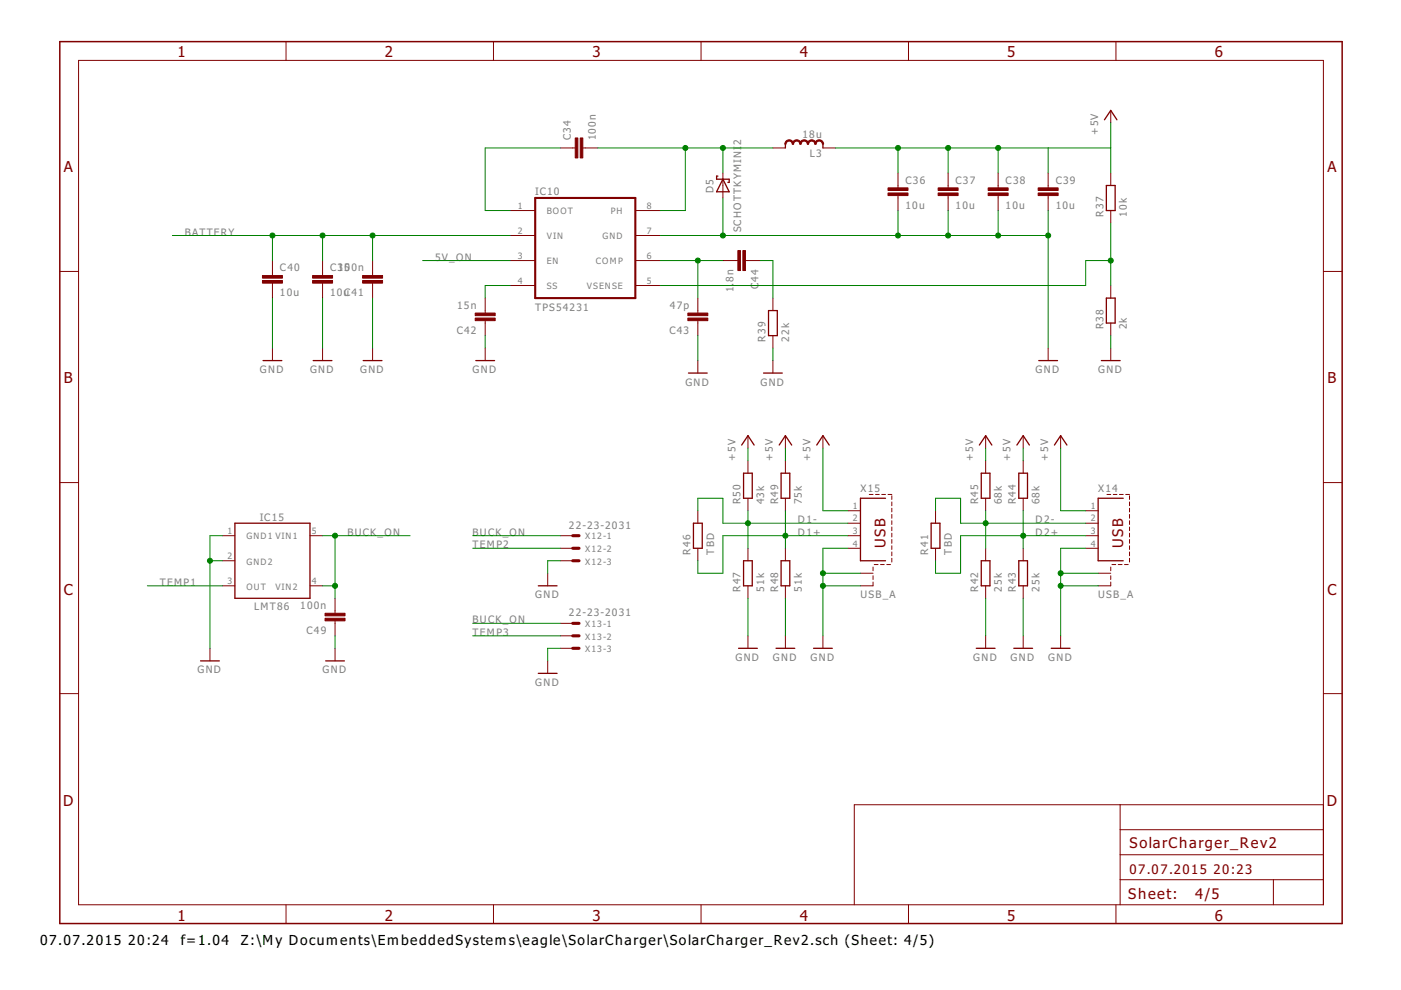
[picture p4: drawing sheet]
<svg xmlns="http://www.w3.org/2000/svg" width="297mm" height="210mm" viewBox="0 0 297 210" stroke-linecap="round" stroke-linejoin="round" font-family="sans-serif">
<path d="M113.5 42h21.2v21.2h-21.2z" fill="none" stroke="#800000" stroke-width=".44"/>
<g fill="none" stroke="#800000" stroke-width=".21">
<path d="M16.7 12.8h263.9v179h-263.9zM60.6 8.8v4M104.6 8.8v4M148.6 8.8v4M192.6 8.8v4M236.6 8.8v4M118.8 31.4h3.2M123.5 31.4h3.2M153.3 36.7v5.3M163.9 31.4h2.6M174.5 31.4h2.6M190.4 36.7v3.2"/>
<path d="M201 36.7v3.2M211.6 36.7v3.2M222.2 36.7v3.2M235.5 23.4v2.7M235.5 36.7v2.6M12.7 57.6h4M57.8 55.2v3.2M68.4 55.2v3.2M79 55.2v3.2M108.2 55.2h5.3M108.2 44.6h5.3M108.2 49.9h5.3"/>
<path d="M134.7 55.2h5.3M134.7 44.6h5.3M134.7 49.9h5.3M153.3 55.2h3.1M158 55.2h3.2M190.4 41.4v3.2M201 41.4v3.2M211.6 41.4v3.2M222.2 41.4v3.2M235.5 44.6v2.7M280.6 57.6h4M57.8 60v3.2"/>
<path d="M57.8 73.8v2.7M68.4 60v3.2M68.4 73.8v2.7M79 60v3.2M79 73.8v2.7M102.9 63.2v3.2M102.9 68v3.2M102.9 73.8v2.7M108.2 60.5h5.3M134.7 60.5h5.3M148 63.2v3.2M148 68v3.2"/>
<path d="M148 76.5v2.6M163.9 63.2v2.6M163.9 71.2v2.6M163.9 76.5v2.6M222.2 73.8v2.7M235.5 60.5v2.7M235.5 68.5v2.7M235.5 73.8v2.7M158.6 92.4v2.6M158.6 97.7v2.6M166.5 92.4v2.6M166.5 97.7v2.6"/>
<path d="M174.5 92.4v2.6M209 92.4v2.6M209 97.7v2.6M216.9 92.4v2.6M216.9 97.7v2.6M224.9 92.4v2.6M12.7 102.3h4M47.2 113.6h2.6M47.2 118.9h2.6M65.7 113.6h2.7M118.8 113.6h2.6M118.8 118.9h2.6"/>
<path d="M118.8 116.2h2.6M148 108.3v2.6M148 116.2v2.7M158.6 105.6v2.7M158.6 116.2v2.7M166.5 105.6v2.7M166.5 116.2v2.7M179.8 113.6h2.6M179.8 116.2h2.6M179.8 108.3h2.6M179.8 110.9h2.6M184.3 104.8h.8"/>
<path d="M185.4 119.7h.8M185.6 104.8h.8M186.7 119.7h.8M186.9 104.8h.8M188 119.7h.8M188.3 104.8h.8M189.1 105.1v.8M189.1 106.4v.8M189.1 107.8v.7M189.1 109.1v.8M189.1 110.4v.8M189.1 111.7v.8"/>
<path d="M189.1 113.1v.8M189.1 114.4v.8M189.1 115.7v.8M189.1 117v.8M189.1 118.4v.8M198.4 108.3v2.6M198.4 116.2v2.7M209 105.6v2.7M209 116.2v2.7M216.9 105.6v2.7M216.9 116.2v2.7M230.2 113.6h2.6"/>
<path d="M230.2 116.2h2.6M230.2 108.3h2.6M230.2 110.9h2.6M234.7 104.8h.8M235.8 119.7h.8M236 104.8h.8M237.1 119.7h.8M237.3 104.8h.8M238.4 119.7h.8M238.7 104.8h.8M239.5 105.1v.8M239.5 106.4v.8"/>
<path d="M239.5 107.8v.7M239.5 109.1v.8M239.5 110.4v.8M239.5 111.7v.8M239.5 113.1v.8M239.5 114.4v.8M239.5 115.7v.8M239.5 117v.8M239.5 118.4v.8M280.6 102.3h4M44.5 137.5v2.6M47.2 124.2h2.6"/>
<path d="M65.7 124.2h2.7M71 126.9v3.1M71 131.6v3.2M71 137.5v2.6M116.1 121.5v2.7M118.8 132.2h2.6M118.8 134.8h2.6M118.8 137.5h2.6M158.6 124.2v2.7M158.6 134.8v2.7M166.5 124.2v2.7M166.5 134.8v2.7"/>
<path d="M174.5 134.8v2.7M182.4 121.5h2.7M185.1 123.4v.8h-2.7M185.1 120.2v.8M185.1 122.1v.8M209 124.2v2.7M209 134.8v2.7M216.9 124.2v2.7M216.9 134.8v2.7M224.9 134.8v2.7M232.8 121.5h2.7M235.5 120.2v.8"/>
<path d="M235.5 122.1v.8M235.5 123.4v.8h-2.7M12.7 147.1h4M116.1 140.1v2.7M280.6 147.1h4M237.5 170.6v21.2M237.5 175.9h43.1M280.6 170.6h-99.5v21.2M60.6 191.8v4M104.6 191.8v4M148.6 191.8v4M192.6 191.8v4"/>
<path d="M236.6 191.8v4M237.5 186.5h43.1M237.5 181.2h43.1M270 186.5v5.3"/>
</g>
<g fill="none" stroke="#800000" stroke-width=".28">
<path d="M152.2 37.3h-.3v.7h2.7v.7h-.3M153.3 38l1.3 2.7h-2.7zM166.5 30.6v.8M174.5 30.6v.8M234.2 25.4l1.3-2 1.3 2M234.6 39.3h1.8v5.3h-1.8zM55.8 76.5h4M66.4 76.5h4M77 76.5h4M100.9 76.5h4M146 79.1h3.9M161.9 79.1h4"/>
<path d="M162.9 65.8h1.9v5.4h-1.9zM220.2 76.5h4M233.5 76.5h4M234.6 63.2h1.8v5.3h-1.8zM157.2 94.4l1.4-2 1.3 2M165.2 94.4l1.3-2 1.4 2M173.2 94.4l1.3-2 1.3 2M207.6 94.4l1.4-2 1.3 2M215.6 94.4l1.3-2 1.3 2M223.6 94.4l1.3-2 1.3 2M49.8 110.9h15.9v16h-15.9zM147 110.9h1.9v5.3h-1.9z"/>
<path d="M157.6 118.9h1.9v5.3h-1.9zM157.6 100.3h1.9v5.3h-1.9zM165.6 118.9h1.8v5.3h-1.8zM165.6 100.3h1.8v5.3h-1.8zM187.7 105.6h-5.3v13.3h5.3M197.4 110.9h1.9v5.3h-1.9zM208 118.9h1.9v5.3h-1.9zM208 100.3h1.9v5.3h-1.9zM216 118.9h1.8v5.3h-1.8zM216 100.3h1.8v5.3h-1.8zM238.1 105.6h-5.3v13.3h5.3M114.1 124.2h4"/>
<path d="M156.6 137.5h4M164.5 137.5h4M172.5 137.5h4M207 137.5h4M214.9 137.5h4M222.9 137.5h4M42.5 140.1h4M69 140.1h4M114.1 142.8h4"/>
</g>
<g fill="#800000" stroke="#800000" stroke-width=".21">
<path d="M166.6 30a.93 .93 0 0 1 1.1-.3 .93 .93 0 0 1 .6 .9h-.3a.66 .66 0 0 0-.7-.7 .66 .66 0 0 0-.6 .7h-.3z" fill-rule="evenodd"/>
<path d="M168.2 30a.93 .93 0 0 1 1-.3 .93 .93 0 0 1 .6 .9h-.2a.67 .67 0 0 0-.7-.7 .67 .67 0 0 0-.6 .7h-.3z" fill-rule="evenodd"/>
<path d="M169.8 30a.93 .93 0 0 1 1-.3 .93 .93 0 0 1 .6 .9h-.2a.67 .67 0 0 0-.7-.7 .67 .67 0 0 0-.7 .7h-.2z" fill-rule="evenodd"/>
<path d="M171.4 30a.93 .93 0 0 1 1-.3 .93 .93 0 0 1 .6 .9h-.2a.67 .67 0 0 0-.7-.7 .67 .67 0 0 0-.7 .7h-.2z" fill-rule="evenodd"/>
<path d="M173 30a.95 .95 0 0 1 1-.3 .95 .95 0 0 1 .6 .9h-.3a.67 .67 0 0 0-.6-.7 .67 .67 0 0 0-.7 .7h-.2z" fill-rule="evenodd"/>
</g>
<g fill="#800000" stroke="#800000" stroke-width=".21">
<path d="M123 29.3h.6v4.2h-.6z"/>
<path d="M122 29.3h.5v4.2h-.5z"/>
<path d="M66.3 59.5h4.2v.5h-4.2z"/>
<path d="M66.3 58.4h4.2v.6h-4.2z"/>
<path d="M188.3 40.9h4.2v.6h-4.2z"/>
<path d="M188.3 39.8h4.2v.6h-4.2z"/>
<path d="M198.9 40.9h4.2v.6h-4.2z"/>
<path d="M198.9 39.8h4.2v.6h-4.2z"/>
<path d="M209.5 40.9h4.2v.6h-4.2z"/>
<path d="M209.5 39.8h4.2v.6h-4.2z"/>
<path d="M220.1 40.9h4.2v.6h-4.2z"/>
<path d="M220.1 39.8h4.2v.6h-4.2z"/>
<path d="M55.6 59.5h4.3v.5h-4.3z"/>
<path d="M55.6 58.4h4.3v.6h-4.3z"/>
<path d="M76.9 58.4h4.2v.6h-4.2z"/>
<path d="M76.9 59.5h4.2v.5h-4.2z"/>
<path d="M100.8 66.4h4.2v.5h-4.2z"/>
<path d="M100.8 67.4h4.2v.6h-4.2z"/>
<path d="M145.8 66.4h4.3v.5h-4.3z"/>
<path d="M145.8 67.4h4.3v.6h-4.3z"/>
<path d="M156.4 53.1h.6v4.3h-.6z"/>
<path d="M157.5 53.1h.6v4.3h-.6z"/>
<path d="M68.9 130h4.3v.6h-4.3z"/>
<path d="M68.9 131.1h4.3v.5h-4.3z"/>
</g>
<path d="M12.7 8.8h271.9v187h-271.9z" fill="none" stroke="#800000" stroke-width=".32"/>
<path d="M121.4 113.6h1.4M121.4 116.2h1.4M121.4 118.9h1.4M121.4 132.2h1.4M121.4 134.8h1.4M121.4 137.5h1.4" fill="none" stroke="#800000" stroke-width=".66"/>
<g fill="none" stroke="#008000" stroke-width=".21">
<path d="M118.8 31.4h-15.9v13.2h5.3M126.7 31.4h37.2M145.3 31.4v13.2h-5.3M153.3 31.4v5.3M177.1 31.4h58.4M190.4 31.4v5.3M201 31.4v5.3M211.6 31.4v5.3M222.2 31.4v5.3M235.5 26.1v10.6M36.6 49.9h71.6M57.8 49.9v5.3"/>
<path d="M68.4 49.9v5.3M79 49.9v5.3M89.6 55.2h18.6M140 49.9h82.2M140 55.2h13.3M148 55.2v8M153.3 42v7.9M161.2 55.2h2.7v8M190.4 44.6v5.3M201 44.6v5.3M211.6 44.6v5.3M222.2 44.6v29.2"/>
<path d="M235.5 47.3v13.2M235.5 55.2h-5.3v5.3h-90.2M57.8 63.2v10.6M68.4 63.2v10.6M79 63.2v10.6M102.9 71.2v2.6M108.2 60.5h-5.3v2.7M148 71.2v5.3M163.9 73.8v2.7M235.5 71.2v2.6M158.6 95v2.7M166.5 95v2.7"/>
<path d="M174.5 95v13.3h5.3M209 95v2.7M216.9 95v2.7M224.9 95v13.3h5.3M44.5 118.9h2.7M47.2 113.6h-2.7v23.9M68.4 113.6h18.6M71 113.6v13.3M100.2 113.6h18.6M100.2 116.2h18.6M118.8 118.9h-2.7v2.6M148 108.3v-2.7h5.3v5.3h26.5"/>
<path d="M158.6 108.3v7.9M166.5 108.3v7.9M179.8 113.6h-26.5v7.9h-5.3v-2.6M179.8 116.2h-5.3v18.6M198.4 108.3v-2.7h5.3v5.3h26.5M209 108.3v7.9M216.9 108.3v7.9M230.2 113.6h-26.5v7.9h-5.3v-2.6M230.2 116.2h-5.3v18.6M31.2 124.2h16M68.4 124.2h2.6M71 134.8v2.7"/>
<path d="M100.2 132.2h18.6M100.2 134.8h18.6M118.8 137.5h-2.7v2.6M158.6 126.9v7.9M166.5 126.9v7.9M174.5 124.2h7.9M174.5 121.5h7.9M209 126.9v7.9M216.9 126.9v7.9M224.9 124.2h7.9M224.9 121.5h7.9"/>
</g>
<g fill="#008000" stroke="#008000" stroke-width=".21">
<circle cx="222.2" cy="49.9" r=".53"/>
<circle cx="211.6" cy="49.9" r=".53"/>
<circle cx="201" cy="49.9" r=".53"/>
<circle cx="190.4" cy="49.9" r=".53"/>
<circle cx="153.3" cy="49.9" r=".53"/>
<circle cx="44.5" cy="118.9" r=".53"/>
<circle cx="224.9" cy="124.2" r=".53"/>
<circle cx="224.9" cy="121.5" r=".53"/>
<circle cx="174.5" cy="124.2" r=".53"/>
<circle cx="174.5" cy="121.5" r=".53"/>
<circle cx="79" cy="49.9" r=".53"/>
<circle cx="68.4" cy="49.9" r=".53"/>
<circle cx="57.8" cy="49.9" r=".53"/>
<circle cx="145.3" cy="31.4" r=".53"/>
<circle cx="153.3" cy="31.4" r=".53"/>
<circle cx="235.5" cy="55.2" r=".53"/>
<circle cx="148" cy="55.2" r=".53"/>
<circle cx="71" cy="124.2" r=".53"/>
<circle cx="71" cy="113.6" r=".53"/>
<circle cx="201" cy="31.4" r=".53"/>
<circle cx="211.6" cy="31.4" r=".53"/>
<circle cx="190.4" cy="31.4" r=".53"/>
<circle cx="158.6" cy="110.9" r=".53"/>
<circle cx="166.5" cy="113.6" r=".53"/>
<circle cx="209" cy="110.9" r=".53"/>
<circle cx="216.9" cy="113.6" r=".53"/>
</g>
<g font-size="3.9" fill="#800000">
<text x="37.6" y="12.2">1</text>
<text x="81.6" y="12.2">2</text>
<text x="125.6" y="12.2">3</text>
<text x="169.6" y="12.2">4</text>
<text x="213.6" y="12.2">5</text>
<text x="257.6" y="12.2">6</text>
<text x="13.5" y="36.5">A</text>
<text x="281.4" y="36.5">A</text>
<text x="13.5" y="81.3">B</text>
<text x="281.5" y="81.3">B</text>
<text x="13.5" y="126.1">C</text>
<text x="281.4" y="126.1">C</text>
<text x="13.4" y="170.8">D</text>
<text x="281.3" y="170.8">D</text>
<text x="37.6" y="195.2">1</text>
<text x="81.6" y="195.2">2</text>
<text x="125.6" y="195.2">3</text>
<text x="169.6" y="195.2">4</text>
<text x="213.6" y="195.2">5</text>
<text x="257.6" y="195.2">6</text>
</g>
<g font-size="3.7" fill="#800000">
<text x="187.7" y="116.2" transform="rotate(-90 187.7 116.2)">USB</text>
<text x="238.1" y="116.2" transform="rotate(-90 238.1 116.2)">USB</text>
<text x="239.5" y="179.9">SolarCharger_Rev2</text>
<text x="239.2" y="190.6">Sheet:</text>
<text x="253.4" y="190.5">4/5</text>
</g>
<g font-size="3.5">
<text x="8.5" y="200.4">07.07.2015</text>
<text x="27.2" y="200.4">20:24</text>
<text x="38.3" y="200.4">f=1.04</text>
<text x="51.1" y="200.4">Z:\My Documents\EmbeddedSystems\eagle\SolarCharger\SolarCharger_Rev2.sch (Sheet: 4/5)</text>
</g>
<g font-size="3.4" fill="#800000">
<text x="239.5" y="185.2">07.07.2015</text>
<text x="257.3" y="185.2">20:23</text>
</g>
<g font-size="2.6" fill="#808080">
<text x="121" y="29.8" transform="rotate(-90 121 29.8)">C34</text>
<text x="126.3" y="29.8" transform="rotate(-90 126.3 29.8)">100n</text>
<text x="170.1" y="29.3">18u</text>
<text x="232.8" y="28.7" transform="rotate(-90 232.8 28.7)">+5V</text>
<text x="157.1" y="30.8" transform="rotate(-90 157.1 30.8)">2</text>
<text x="171.7" y="33.2">L3</text>
<text x="113.5" y="41.3">IC10</text>
<text x="151.3" y="40.9" transform="rotate(-90 151.3 40.9)">D5</text>
<text x="192" y="38.9">C36</text>
<text x="202.6" y="38.9">C37</text>
<text x="213.2" y="38.9">C38</text>
<text x="223.8" y="38.9">C39</text>
<text x="192" y="44.2">10u</text>
<text x="202.6" y="44.2">10u</text>
<text x="213.2" y="44.2">10u</text>
<text x="223.8" y="44.2">10u</text>
<text x="233.9" y="46" transform="rotate(-90 233.9 46)">R37</text>
<text x="238.9" y="46" transform="rotate(-90 238.9 46)">10k</text>
<text x="39.2" y="49.9">BATTERY</text>
<text x="157.1" y="49.3" transform="rotate(-90 157.1 49.3)">SCHOTTKYMINI</text>
<text x="59.4" y="57.5">C40</text>
<text x="70" y="57.5">C31500n</text>
<text x="92.3" y="55.2">5V_ON</text>
<text x="155.5" y="59.7" transform="rotate(-90 155.5 59.7)">8n</text>
<text x="160.8" y="59.7" transform="rotate(-90 160.8 59.7)">44</text>
<text x="59.4" y="62.8">10u</text>
<text x="70" y="62.8">10uC41</text>
<text x="96.9" y="65.5">15n</text>
<text x="113.5" y="65.8">TPS54231</text>
<text x="142" y="65.5">47p</text>
<text x="155.5" y="62" transform="rotate(-90 155.5 62)">1</text>
<text x="155.5" y="60.5" transform="rotate(-90 155.5 60.5)">.</text>
<text x="160.8" y="61.3" transform="rotate(-90 160.8 61.3)">C</text>
<text x="96.8" y="70.8">C42</text>
<text x="141.9" y="70.8">C43</text>
<text x="233.9" y="69.8" transform="rotate(-90 233.9 69.8)">R38</text>
<text x="238.9" y="69.8" transform="rotate(-90 238.9 69.8)">2k</text>
<text x="162.3" y="72.5" transform="rotate(-90 162.3 72.5)">R39</text>
<text x="167.3" y="72.5" transform="rotate(-90 167.3 72.5)">22k</text>
<text x="55.1" y="79.1">GND</text>
<text x="65.7" y="79.1">GND</text>
<text x="76.3" y="79.1">GND</text>
<text x="100.2" y="79.1">GND</text>
<text x="145.3" y="81.8">GND</text>
<text x="161.2" y="81.8">GND</text>
<text x="219.6" y="79.1">GND</text>
<text x="232.8" y="79.1">GND</text>
<text x="155.9" y="97.7" transform="rotate(-90 155.9 97.7)">+5V</text>
<text x="163.9" y="97.7" transform="rotate(-90 163.9 97.7)">+5V</text>
<text x="171.8" y="97.7" transform="rotate(-90 171.8 97.7)">+5V</text>
<text x="206.3" y="97.7" transform="rotate(-90 206.3 97.7)">+5V</text>
<text x="214.3" y="97.7" transform="rotate(-90 214.3 97.7)">+5V</text>
<text x="222.2" y="97.7" transform="rotate(-90 222.2 97.7)">+5V</text>
<text x="157" y="107" transform="rotate(-90 157 107)">R50</text>
<text x="162" y="107" transform="rotate(-90 162 107)">43k</text>
<text x="165" y="107" transform="rotate(-90 165 107)">R49</text>
<text x="170" y="107" transform="rotate(-90 170 107)">75k</text>
<text x="182.4" y="104.3">X15</text>
<text x="207.4" y="107" transform="rotate(-90 207.4 107)">R45</text>
<text x="212.4" y="107" transform="rotate(-90 212.4 107)">68k</text>
<text x="215.4" y="107" transform="rotate(-90 215.4 107)">R44</text>
<text x="220.4" y="107" transform="rotate(-90 220.4 107)">68k</text>
<text x="232.8" y="104.3">X14</text>
<text x="55.1" y="110.4">IC15</text>
<text x="73.7" y="113.6">BUCK_ON</text>
<text x="100.2" y="113.6">BUCK_ON</text>
<text x="120.6" y="112.1">22-23-2031</text>
<text x="169.2" y="110.9">D1-</text>
<text x="169.2" y="113.6">D1+</text>
<text x="219.6" y="110.9">D2-</text>
<text x="219.6" y="113.6">D2+</text>
<text x="100.2" y="116.2">TEMP2</text>
<text x="146.4" y="117.6" transform="rotate(-90 146.4 117.6)">R46</text>
<text x="151.4" y="117.6" transform="rotate(-90 151.4 117.6)">TBD</text>
<text x="196.8" y="117.6" transform="rotate(-90 196.8 117.6)">R41</text>
<text x="201.8" y="117.6" transform="rotate(-90 201.8 117.6)">TBD</text>
<text x="33.9" y="124.2">TEMP1</text>
<text x="157" y="125.5" transform="rotate(-90 157 125.5)">R47</text>
<text x="162" y="125.5" transform="rotate(-90 162 125.5)">51k</text>
<text x="165" y="125.5" transform="rotate(-90 165 125.5)">R48</text>
<text x="170" y="125.5" transform="rotate(-90 170 125.5)">51k</text>
<text x="207.4" y="125.5" transform="rotate(-90 207.4 125.5)">R42</text>
<text x="212.4" y="125.5" transform="rotate(-90 212.4 125.5)">25k</text>
<text x="215.4" y="125.5" transform="rotate(-90 215.4 125.5)">R43</text>
<text x="220.4" y="125.5" transform="rotate(-90 220.4 125.5)">25k</text>
<text x="53.9" y="129.2">LMT86</text>
<text x="63.7" y="129.1">100n</text>
<text x="113.5" y="126.9">GND</text>
<text x="120.6" y="130.7">22-23-2031</text>
<text x="182.4" y="126.9">USB_A</text>
<text x="232.8" y="126.9">USB_A</text>
<text x="65" y="134.4">C49</text>
<text x="100.2" y="132.2">BUCK_ON</text>
<text x="100.2" y="134.8">TEMP3</text>
<text x="41.9" y="142.8">GND</text>
<text x="68.4" y="142.8">GND</text>
<text x="155.9" y="140.1">GND</text>
<text x="163.9" y="140.1">GND</text>
<text x="171.8" y="140.1">GND</text>
<text x="206.3" y="140.1">GND</text>
<text x="214.3" y="140.1">GND</text>
<text x="222.2" y="140.1">GND</text>
<text x="113.5" y="145.4">GND</text>
</g>
<g font-size="2.2" fill="#808080">
<text x="109.8" y="44.3">1</text>
<text x="115.9" y="45.4">BOOT</text>
<text x="129.5" y="45.4">PH</text>
<text x="137.1" y="44.3">8</text>
<text x="109.8" y="49.6">2</text>
<text x="115.9" y="50.7">VIN</text>
<text x="127.7" y="50.7">GND</text>
<text x="137.1" y="49.6">7</text>
<text x="109.8" y="54.9">3</text>
<text x="115.9" y="56">EN</text>
<text x="126.4" y="56">COMP</text>
<text x="137.1" y="54.9">6</text>
<text x="109.8" y="60.2">4</text>
<text x="115.9" y="61.3">SS</text>
<text x="124.4" y="61.3">VSENSE</text>
<text x="137.1" y="60.2">5</text>
<text x="180.8" y="107.9">1</text>
<text x="231.2" y="107.9">1</text>
<text x="48.2" y="113.2">1</text>
<text x="66.1" y="113.2">5</text>
<text x="180.8" y="110.6">2</text>
<text x="180.8" y="113.2">3</text>
<text x="231.2" y="110.6">2</text>
<text x="231.2" y="113.2">3</text>
<text x="48.2" y="118.5">2</text>
<text x="52.3" y="119.7">GND2</text>
<text x="52.3" y="114.4">GND1 VIN1</text>
<text x="124.1" y="114.4">X12-1</text>
<text x="124.1" y="117">X12-2</text>
<text x="124.1" y="119.7">X12-3</text>
<text x="180.8" y="115.9">4</text>
<text x="231.2" y="115.9">4</text>
<text x="48.2" y="123.8">3</text>
<text x="52.3" y="125">OUT</text>
<text x="58.4" y="125">VIN2</text>
<text x="66.1" y="123.8">4</text>
<text x="124.1" y="133">X13-1</text>
<text x="124.1" y="135.6">X13-2</text>
<text x="124.1" y="138.3">X13-3</text>
</g>
</svg>
